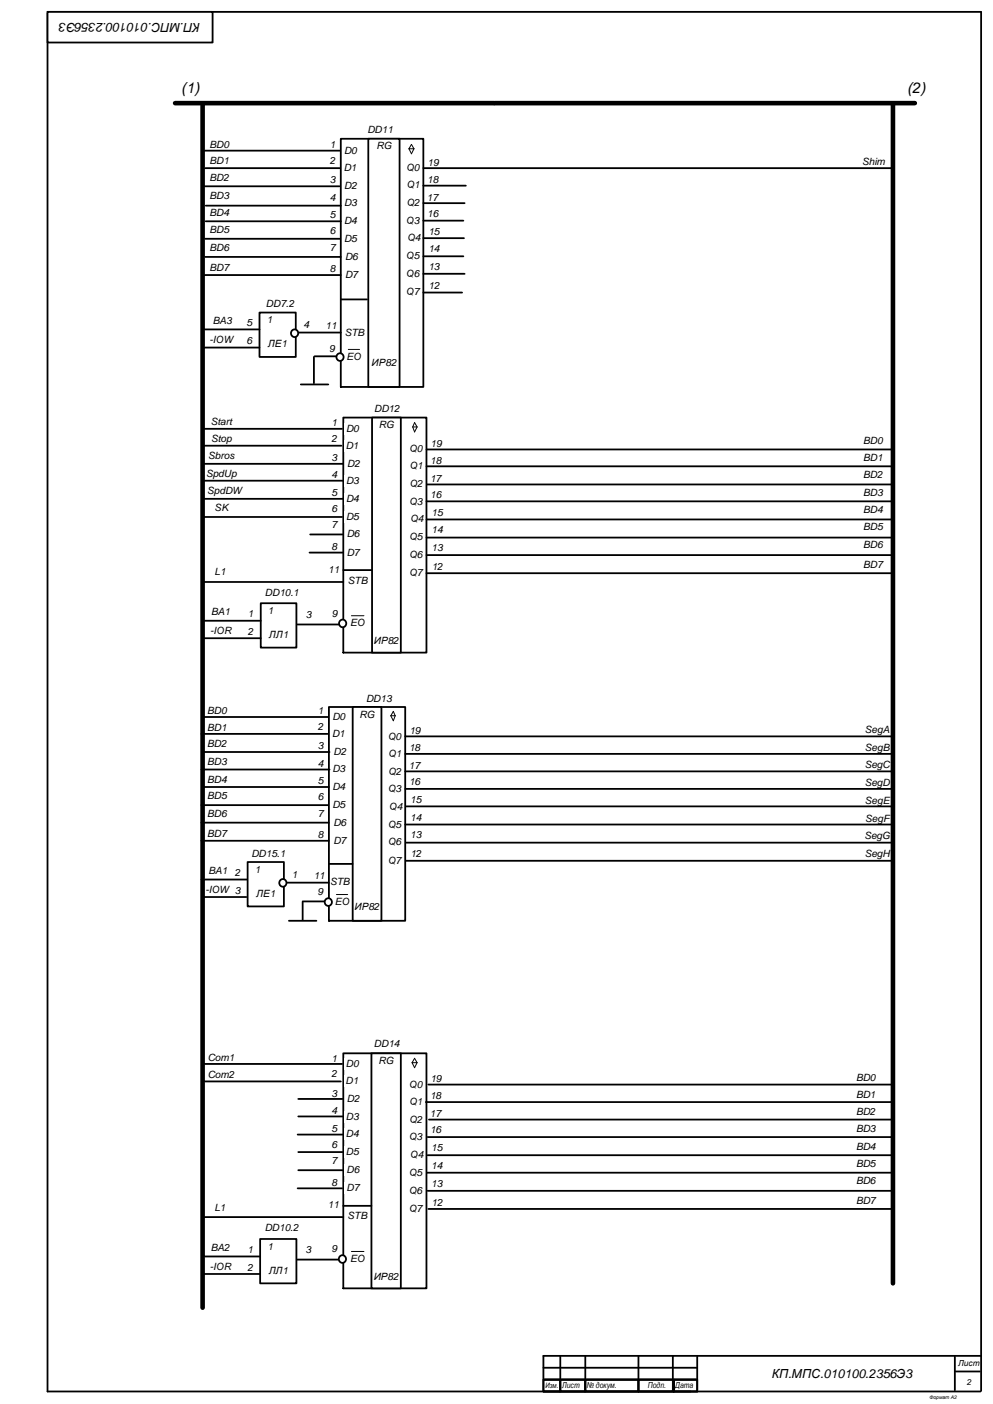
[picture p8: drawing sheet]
<svg xmlns="http://www.w3.org/2000/svg" width="420mm" height="594mm" viewBox="0 0 420 594" stroke-linecap="round" stroke-linejoin="round" font-family="sans-serif">
<path d="M20.1 5.6v583.4h272M20.1 5h395v583.7" fill="none" stroke="#000" stroke-width=".76"/>
<path d="M20.1 5h69.9v13h-69.9z" fill-rule="evenodd" fill="#fff"/>
<path d="M20.1 5h69.9v13h-69.9zM128.1 381.5h11.1" fill="none" stroke="#000" stroke-width=".76"/>
<g fill="#fff">
<path d="M160.3 354h10.1v5h-10.1z" fill-rule="evenodd"/>
<path d="M140 330.7h8.2v4.8h-8.2z" fill-rule="evenodd"/>
<path d="M139.7 308.2h7.4v5.1h-7.4z" fill-rule="evenodd"/>
<path d="M140 300.8h8.2v5.1h-8.2z" fill-rule="evenodd"/>
<path d="M160.3 346.6h10.1v5h-10.1z" fill-rule="evenodd"/>
<path d="M162.7 309.3h7.7v5h-7.7z" fill-rule="evenodd"/>
<path d="M140 338.1h7.1v5.1h-7.1z" fill-rule="evenodd"/>
<path d="M139.2 345.8h8.2v5h-8.2z" fill-rule="evenodd"/>
<path d="M139.2 353.5h8.2v5h-8.2z" fill-rule="evenodd"/>
<path d="M161.9 316.4h8.8v5.1h-8.8z" fill-rule="evenodd"/>
<path d="M162.5 324.1h8.2v5h-8.2z" fill-rule="evenodd"/>
<path d="M160.3 361.7h10.1v5h-10.1z" fill-rule="evenodd"/>
<path d="M160.9 338.9h10v5.1h-10z" fill-rule="evenodd"/>
<path d="M160.3 331.5h10.1v5h-10.1z" fill-rule="evenodd"/>
<path d="M138.9 370.9h10.1v5.1h-10.1z" fill-rule="evenodd"/>
<path d="M140 323.1h7.1v5h-7.1z" fill-rule="evenodd"/>
<path d="M140.5 315.6h10v5.1h-10z" fill-rule="evenodd"/>
<path d="M141 379.4h9.8v5h-9.8z" fill-rule="evenodd"/>
</g>
<path d="M139.2 299.2h32.2v90.5h-32.2z" fill="none" stroke="#000" stroke-width=".76"/>
<path d="M149.2 299.2h12.2v90.5h-12.2z" fill-rule="evenodd" fill="#fff"/>
<g fill="none" stroke="#000" stroke-width=".76">
<path d="M149.2 299.2h12.2v90.5h-12.2zM85.2 310.6h53.4M85.5 303.5h53.4M85.5 318.3h53.9M171.4 319.1h205.6M171.4 311.7h205.9M85.2 325.7h54.2M85.7 333.1h53.5M171.4 326.5h205.6M171.4 333.9h205.6M85.2 340.8h53.7M85.2 348.2h54"/>
<path d="M85.2 355.9h54M171.4 349h205.6M171.7 341.3h205.3M171.7 356.7h205.3M113 373.6h26.2M139.2 365.7h10M171.7 364.3h205.3"/>
</g>
<path d="M142.3 378.6h4.8" fill="none" stroke="#000" stroke-width=".42"/>
<path d="M74.1 43.7h134.9M85.7 43.9v509.6" fill="none" stroke="#000" stroke-width="1.9"/>
<circle cx="138.9" cy="381.8" r="1.58" fill="#fff"/>
<g fill="none" stroke="#000" stroke-width=".76">
<path d="M125.7 264.3h19.6M122.2 389.7h11.7M128.1 381.8v7.7"/>
<circle cx="138.9" cy="381.8" r="1.58"/>
</g>
<g fill="#fff">
<path d="M169.3 232.3h10.1v5h-10.1z" fill-rule="evenodd"/>
<path d="M169.3 224.9h10.1v5h-10.1z" fill-rule="evenodd"/>
<path d="M171.7 187.6h7.7v5h-7.7z" fill-rule="evenodd"/>
<path d="M170.9 195h8.8v5h-8.8z" fill-rule="evenodd"/>
<path d="M171.4 202.4h8.3v5h-8.3z" fill-rule="evenodd"/>
<path d="M169.3 240.2h10.1v5.1h-10.1z" fill-rule="evenodd"/>
<path d="M169.9 217.2h10v5h-10z" fill-rule="evenodd"/>
<path d="M169.3 209.8h10.1v5h-10.1z" fill-rule="evenodd"/>
<path d="M146.6 243.2h9.8v5h-9.8z" fill-rule="evenodd"/>
<path d="M147.4 261.4h10v5h-10z" fill-rule="evenodd"/>
</g>
<path d="M145.3 176.7h35.1v99.5h-35.1z" fill="none" stroke="#000" stroke-width=".76"/>
<path d="M157.4 176.7h12.2v99.5h-12.2z" fill-rule="evenodd" fill="#fff"/>
<path d="M157.4 176.7h12.2v99.5h-12.2zM180.4 197.4h196.6M180.4 190.2h196.6M180.4 219.9h197.2M180.4 212.2h197.2M180.7 205.1h197.4M180.4 227.5h197.7M180.4 234.9h197.2M86 246.3h59.3M145.3 241.3h11.9M180.4 242.6h197.4" fill="none" stroke="#000" stroke-width=".76"/>
<path d="M174.6 180.7l.8-1.8 1.1 1.8M174.6 180.7l.8 2.1 1.1-2.1M174.6 180.7h1.9M148.7 260.6h5.3" fill="none" stroke="#000" stroke-width=".42"/>
<circle cx="144.9" cy="263.8" r="1.58" fill="#fff"/>
<g fill="none" stroke="#000" stroke-width=".76">
<path d="M229.9 578.9h65.1M237.1 574.1v14.6M247.6 573.9v14.5M270.1 573.9v14.5M284.7 573.9v14.5M295 573.9v14.5M404 574.1v14.3M415.1 573.9h-185.2v14.8M229.9 583.9h7.2v5.1h-7.2zM229.9 589h185M230.2 583.9h64.8M237.1 583.9h10.5v5.1h-10.5z"/>
<path d="M247.6 583.9h22.5v5.1h-22.5zM270.1 583.9h15.1v5.1h-15.1zM285 583.9h10v5.1h-10zM404.3 580.5h10.3"/>
<circle cx="144.9" cy="263.8" r="1.58"/>
</g>
<path d="M165.4 302.9l1-1.8 .8 1.8M165.4 302.9l1 2.2 .8-2.2M165.4 302.9h1.8" fill="none" stroke="#000" stroke-width=".42"/>
<path d="M110.3 255.3h15.1v18.8h-15.1z" fill-rule="evenodd" fill="#fff"/>
<path d="M110.3 255.3h15.1v18.8h-15.1zM86 270.1h24.3M86 262.7h24.3" fill="none" stroke="#000" stroke-width=".76"/>
<path d="M104.8 364.9h15.3v18.7h-15.3z" fill-rule="evenodd" fill="#fff"/>
<path d="M85.2 372.3h19.3M85.5 379.7h18.7M104.8 364.9h15.3v18.7h-15.3z" fill="none" stroke="#000" stroke-width=".76"/>
<circle cx="119.6" cy="373.7" r="1.58" fill="#fff"/>
<circle cx="119.6" cy="373.7" r="1.58" fill="none" stroke="#000" stroke-width=".76"/>
<g fill="#fff">
<path d="M145.8 208.5h8.2v5h-8.2z" fill-rule="evenodd"/>
<path d="M145.5 186.3h7.4v5h-7.4z" fill-rule="evenodd"/>
<path d="M145.8 178.9h8.2v5h-8.2z" fill-rule="evenodd"/>
<path d="M145.8 216.2h7.1v5h-7.1z" fill-rule="evenodd"/>
<path d="M146 223.6h9v5h-9z" fill-rule="evenodd"/>
<path d="M146 231.5h9v5h-9z" fill-rule="evenodd"/>
<path d="M145.8 201.1h7.1v5h-7.1z" fill-rule="evenodd"/>
<path d="M146.3 193.7h7.7v5h-7.7z" fill-rule="evenodd"/>
</g>
<path d="M133.1 150.8h11.1M85.7 181.5h59M86 188.6h58.5M86.3 196.3h58.7M86 203.5h59M86 211.1h59M86.3 218.8h58.4M131 233.9h14M131.2 226.2h13.8" fill="none" stroke="#000" stroke-width=".76"/>
<g fill="#fff">
<path d="M168 113.5h10.1v5h-10.1z" fill-rule="evenodd"/>
<path d="M145 91h8.2v5h-8.2z" fill-rule="evenodd"/>
<path d="M144.7 68.8h7.2v4.8h-7.2z" fill-rule="evenodd"/>
<path d="M145 61.4h8.2v5h-8.2z" fill-rule="evenodd"/>
<path d="M168 106.1h10.1v5h-10.1z" fill-rule="evenodd"/>
<path d="M170.4 68.8h7.7v5h-7.7z" fill-rule="evenodd"/>
<path d="M145 98.7h7.1v5h-7.1z" fill-rule="evenodd"/>
<path d="M144.2 106.1h8.2v5h-8.2z" fill-rule="evenodd"/>
<path d="M144.2 113.8h8.2v5h-8.2z" fill-rule="evenodd"/>
<path d="M169.6 75.9h8.7v5.1h-8.7z" fill-rule="evenodd"/>
<path d="M170.1 83.6h8.2v5h-8.2z" fill-rule="evenodd"/>
<path d="M168 121.2h10.1v5h-10.1z" fill-rule="evenodd"/>
<path d="M168.5 98.4h10.1v5.1h-10.1z" fill-rule="evenodd"/>
<path d="M168 90.8h10.1v5h-10.1z" fill-rule="evenodd"/>
<path d="M145.3 138.4h10v5h-10z" fill-rule="evenodd"/>
<path d="M145 83.6h7.1v5h-7.1z" fill-rule="evenodd"/>
<path d="M145 76.2h9.8v5h-9.8z" fill-rule="evenodd"/>
<path d="M145.8 148.7h10v5h-10z" fill-rule="evenodd"/>
</g>
<path d="M144.2 58.7h34.9v105.1h-34.9z" fill="none" stroke="#000" stroke-width=".76"/>
<path d="M155.8 58.7h13.3v105.1h-13.3z" fill-rule="evenodd" fill="#fff"/>
<g fill="none" stroke="#000" stroke-width=".76">
<path d="M155.8 58.7h13.3v105.1h-13.3zM86.3 63.8h57.6M86.8 71.2h57.1M179.1 78.6h18M179.1 71.2h199M87 93.7h57.2M179.1 86h17.5M179.1 93.4h17M86.5 116.4h57.7M86.8 101.1h57.1M86.8 108.7h57.4M179.1 100.8h17.2"/>
<path d="M179.1 108.5h17M179.1 115.9h17.5M144.2 126.7h11.1M179.1 123.8h16.4M117.7 140.8h26.5"/>
</g>
<path d="M147.4 147.9h4.7" fill="none" stroke="#000" stroke-width=".42"/>
<circle cx="143.8" cy="151.1" r="1.58" fill="#fff"/>
<g fill="none" stroke="#000" stroke-width=".76">
<path d="M132.8 151.1v11.1M127.3 162.7h11.6"/>
<circle cx="143.8" cy="151.1" r="1.58"/>
</g>
<path d="M173 63l1.1-1.9 1.1 1.9M173 63l1.1 2.1 1.1-2.1M173 63h2.2" fill="none" stroke="#000" stroke-width=".42"/>
<path d="M109.8 132.3h15.3v18.8h-15.3z" fill-rule="evenodd" fill="#fff"/>
<path d="M86.5 139.4h23.3M109.8 132.3h15.3v18.8h-15.3zM85.7 147.1h24.1" fill="none" stroke="#000" stroke-width=".76"/>
<circle cx="124.6" cy="141" r="1.58" fill="#fff"/>
<g fill="none" stroke="#000" stroke-width=".76">
<path d="M86.3 78.8h57.4M87 87h57.2M125.7 533.1h19.6"/>
<circle cx="124.6" cy="141" r="1.58"/>
</g>
<path d="M377.8 44.5v498.7" fill="none" stroke="#000" stroke-width="1.9"/>
<g fill="#fff">
<path d="M169.3 501.4h10.1v5h-10.1z" fill-rule="evenodd"/>
<path d="M169.3 494h10.1v5h-10.1z" fill-rule="evenodd"/>
<path d="M171.7 456.7h7.7v5h-7.7z" fill-rule="evenodd"/>
<path d="M170.7 464.1h8.7v4.7h-8.7z" fill-rule="evenodd"/>
<path d="M171.4 471.5h8v5h-8z" fill-rule="evenodd"/>
<path d="M169.3 509.1h10.1v5h-10.1z" fill-rule="evenodd"/>
<path d="M169.9 486.3h10v5h-10z" fill-rule="evenodd"/>
<path d="M169.3 478.9h10.1v5h-10.1z" fill-rule="evenodd"/>
<path d="M146.3 512.2h10.1v5.1h-10.1z" fill-rule="evenodd"/>
<path d="M147.4 530.5h10v5h-10z" fill-rule="evenodd"/>
</g>
<path d="M145.3 445.8h35.1v99.5h-35.1z" fill="none" stroke="#000" stroke-width=".76"/>
<path d="M157.2 445.8h12.4v99.5h-12.4z" fill-rule="evenodd" fill="#fff"/>
<path d="M157.2 445.8h12.4v99.5h-12.4zM181.2 459.1h196.6M180.2 466.5h197.9M181.5 473.9h196.6M180.7 496.4h197.1M181 488.9h196.8M181 481.3h196.6M85.7 515.1h59.6M145.3 510.4h11.9M181 504h196.6M181.2 511.7h196.6" fill="none" stroke="#000" stroke-width=".76"/>
<path d="M174.4 449.8l1-1.9 1.1 1.9M174.4 449.8l1 2.1 1.1-2.1M174.4 449.8h2.1M148.7 529.7h5.3" fill="none" stroke="#000" stroke-width=".42"/>
<circle cx="144.8" cy="532.9" r="1.58" fill="#fff"/>
<circle cx="144.8" cy="532.9" r="1.58" fill="none" stroke="#000" stroke-width=".76"/>
<path d="M110.1 524.4h15.3v18.8h-15.3z" fill-rule="evenodd" fill="#fff"/>
<path d="M85.7 539.2h24.4M85.7 531.8h24.4M110.1 524.4h15.3v18.8h-15.3z" fill="none" stroke="#000" stroke-width=".76"/>
<g fill="#fff">
<path d="M145.5 477.6h8.2v5h-8.2z" fill-rule="evenodd"/>
<path d="M145.5 455.3h7.2v4.8h-7.2z" fill-rule="evenodd"/>
<path d="M145.5 447.9h8.2v5.1h-8.2z" fill-rule="evenodd"/>
<path d="M145.5 485.2h7.4v5.1h-7.4z" fill-rule="evenodd"/>
<path d="M145.8 492.7h9v5h-9z" fill-rule="evenodd"/>
<path d="M145.8 500.3h9v5.1h-9z" fill-rule="evenodd"/>
<path d="M145.5 470.2h7.4v5h-7.4z" fill-rule="evenodd"/>
<path d="M146 462.8h8v5h-8z" fill-rule="evenodd"/>
</g>
<path d="M85.7 450.3h59M86 457.7h58.2M126.2 465.1h18.8M126.2 472.5h18.8M125.9 480.2h19.1M126.2 487.6h18.8M126.2 495.3h18.8M125.9 503h18.8" fill="none" stroke="#000" stroke-width=".76"/>
<path d="M209.3 43.7h177.8" fill="none" stroke="#000" stroke-width="1.9"/>
<g font-size="6.3">
<text x="76.6" y="39.5">(1)</text>
<text x="383.9" y="39.5">(2)</text>
</g>
<g font-size="5.3">
<text x="84.7" y="9.9" transform="rotate(-180 84.7 9.9)">КП.МПС.010100.2356Э3</text>
<text x="326.5" y="583.3">КП.МПС.010100.2356Э3</text>
</g>
<g font-size="4.2">
<text x="155.5" y="56.2">DD11</text>
<text x="88.7" y="62.4">BD0</text>
<text x="139.5" y="62.8">1</text>
<text x="145.6" y="65.1">D0</text>
<text x="159.4" y="63.3">RG</text>
<text x="88.7" y="69.6">BD1</text>
<text x="139.5" y="69.4">2</text>
<text x="180.9" y="70.1">19</text>
<text x="364.8" y="69.8">Shim</text>
<text x="88.7" y="76.6">BD2</text>
<text x="139.5" y="77.6">3</text>
<text x="145.5" y="72.4">D1</text>
<text x="171.8" y="72.5">Q0</text>
<text x="180.8" y="77.3">18</text>
<text x="145.6" y="79.9">D2</text>
<text x="171.9" y="79.8">Q1</text>
<text x="88.7" y="84.1">BD3</text>
<text x="139.5" y="84.9">4</text>
<text x="145.6" y="87.3">D3</text>
<text x="171.9" y="87.3">Q2</text>
<text x="180.7" y="84.9">17</text>
<text x="88.7" y="91.6">BD4</text>
<text x="139.5" y="92.4">5</text>
<text x="145.6" y="94.8">D4</text>
<text x="171.8" y="94.6">Q3</text>
<text x="180.8" y="91.8">16</text>
<text x="88.7" y="98.6">BD5</text>
<text x="139.5" y="99.2">6</text>
<text x="181.3" y="99.3">15</text>
<text x="88.7" y="106.1">BD6</text>
<text x="139.5" y="106.1">7</text>
<text x="145.6" y="102.4">D5</text>
<text x="172.3" y="102.1">Q4</text>
<text x="181.3" y="106.8">14</text>
<text x="146" y="109.9">D6</text>
<text x="171.8" y="109.8">Q5</text>
<text x="88.7" y="114.6">BD7</text>
<text x="139.5" y="115.3">8</text>
<text x="146" y="117.6">D7</text>
<text x="171.8" y="117.3">Q6</text>
<text x="181.3" y="114.3">13</text>
<text x="171.8" y="125">Q7</text>
<text x="181.4" y="122.3">12</text>
<text x="112.5" y="130.1">DD7.2</text>
<text x="90" y="137.3">BA3</text>
<text x="112.8" y="136.8">1</text>
<text x="104.4" y="138.1">5</text>
<text x="128.4" y="138.8">4</text>
<text x="137.7" y="139.4">11</text>
<text x="145.9" y="142.1">STB</text>
<text x="88.6" y="145">-IOW</text>
<text x="104.4" y="145.6">6</text>
<text x="113.4" y="147">ЛЕ1</text>
<text x="139.3" y="148.9">9</text>
<text x="146.6" y="152.4">EO</text>
<text x="157.3" y="154.7">ИР82</text>
<text x="89.2" y="180">Start</text>
<text x="158.3" y="174.2">DD12</text>
<text x="140.3" y="180.3">1</text>
<text x="146.4" y="182.7">D0</text>
<text x="160.3" y="181.3">RG</text>
<text x="89.3" y="187.3">Stop</text>
<text x="140.3" y="187">2</text>
<text x="146.3" y="190">D1</text>
<text x="173.1" y="191.4">Q0</text>
<text x="182.2" y="189">19</text>
<text x="365.2" y="188">BD0</text>
<text x="88.1" y="194.3">Sbros</text>
<text x="140.3" y="195.1">3</text>
<text x="146.9" y="197.5">D2</text>
<text x="182.1" y="196.2">18</text>
<text x="365.2" y="195.3">BD1</text>
<text x="87.2" y="201.8">SpdUp</text>
<text x="140.3" y="202.5">4</text>
<text x="173.2" y="198.7">Q1</text>
<text x="182" y="203.8">17</text>
<text x="365.2" y="202.3">BD2</text>
<text x="87.7" y="209.3">SpdDW</text>
<text x="140.3" y="210">5</text>
<text x="146.4" y="204.8">D3</text>
<text x="173.2" y="206.2">Q2</text>
<text x="365.2" y="209.8">BD3</text>
<text x="146.4" y="212.3">D4</text>
<text x="173.1" y="213.6">Q3</text>
<text x="182.1" y="210.7">16</text>
<text x="90.8" y="216.3">SK</text>
<text x="140.3" y="216.7">6</text>
<text x="146.4" y="220">D5</text>
<text x="173.6" y="221.1">Q4</text>
<text x="182.6" y="218.2">15</text>
<text x="365.2" y="217.3">BD4</text>
<text x="140.3" y="223.7">7</text>
<text x="146.7" y="227.5">D6</text>
<text x="182.6" y="225.7">14</text>
<text x="365.2" y="224.3">BD5</text>
<text x="140.3" y="232.8">8</text>
<text x="173.1" y="228.7">Q5</text>
<text x="182.6" y="233.2">13</text>
<text x="365.2" y="231.8">BD6</text>
<text x="146.7" y="235.2">D7</text>
<text x="173.1" y="236.2">Q6</text>
<text x="90.8" y="243.5">L1</text>
<text x="138.8" y="242.5">11</text>
<text x="173.1" y="243.9">Q7</text>
<text x="182.7" y="241.2">12</text>
<text x="365.2" y="240.3">BD7</text>
<text x="147.2" y="247">STB</text>
<text x="112.1" y="252.2">DD10.1</text>
<text x="89.4" y="260.4">BA1</text>
<text x="104.8" y="261.3">1</text>
<text x="113.3" y="260">1</text>
<text x="129.3" y="261.5">3</text>
<text x="140.3" y="261">9</text>
<text x="88.9" y="268.5">-IOR</text>
<text x="104.8" y="268.8">2</text>
<text x="148.2" y="265.2">EO</text>
<text x="113.8" y="270.1">ЛЛ1</text>
<text x="158.2" y="272.7">ИР82</text>
<text x="154.9" y="297.1">DD13</text>
<text x="87.7" y="302">BD0</text>
<text x="134.5" y="302.3">1</text>
<text x="140.6" y="304.7">D0</text>
<text x="152.1" y="303.8">RG</text>
<text x="87.7" y="309.3">BD1</text>
<text x="134.5" y="309">2</text>
<text x="173.2" y="310.7">19</text>
<text x="366" y="310.3">SegA</text>
<text x="87.7" y="316.3">BD2</text>
<text x="134.5" y="317.1">3</text>
<text x="140.5" y="312">D1</text>
<text x="164.1" y="313">Q0</text>
<text x="173.1" y="317.8">18</text>
<text x="366" y="317.8">SegB</text>
<text x="87.7" y="323.8">BD3</text>
<text x="141.1" y="319.5">D2</text>
<text x="164.2" y="320.3">Q1</text>
<text x="134.5" y="324.5">4</text>
<text x="140.6" y="326.9">D3</text>
<text x="164.2" y="327.8">Q2</text>
<text x="173" y="325.5">17</text>
<text x="365.9" y="325.3">SegC</text>
<text x="87.7" y="331.3">BD4</text>
<text x="134.5" y="332">5</text>
<text x="140.6" y="334.4">D4</text>
<text x="164.1" y="335.2">Q3</text>
<text x="173.1" y="332.3">16</text>
<text x="365.9" y="332.8">SegD</text>
<text x="87.7" y="338.3">BD5</text>
<text x="134.5" y="338.8">6</text>
<text x="173.6" y="339.8">15</text>
<text x="366" y="340.1">SegE</text>
<text x="87.7" y="345.8">BD6</text>
<text x="134.5" y="345.7">7</text>
<text x="140.6" y="342">D5</text>
<text x="164.6" y="342.7">Q4</text>
<text x="173.6" y="347.5">14</text>
<text x="366.1" y="347.8">SegF</text>
<text x="141" y="349.5">D6</text>
<text x="164.1" y="350.3">Q5</text>
<text x="87.7" y="354.3">BD7</text>
<text x="134.5" y="354.8">8</text>
<text x="141" y="357.2">D7</text>
<text x="164.1" y="357.8">Q6</text>
<text x="173.6" y="354.8">13</text>
<text x="365.7" y="355.3">SegG</text>
<text x="106.4" y="362.7">DD15.1</text>
<text x="164.1" y="365.5">Q7</text>
<text x="173.7" y="362.8">12</text>
<text x="365.9" y="362.8">SegH</text>
<text x="88.2" y="369.9">BA1</text>
<text x="99.4" y="370.8">2</text>
<text x="107.9" y="369.5">1</text>
<text x="123.4" y="371.5">1</text>
<text x="86.9" y="377.8">-IOW 3</text>
<text x="132.8" y="372.1">11</text>
<text x="139.7" y="374.8">STB</text>
<text x="108.4" y="379.6">ЛЕ1</text>
<text x="134.4" y="379">9</text>
<text x="141.6" y="383.1">EO</text>
<text x="150" y="385.1">ИР82</text>
<text x="158.2" y="443.2">DD14</text>
<text x="87.9" y="449">Com1</text>
<text x="140.2" y="449.3">1</text>
<text x="146.3" y="451.7">D0</text>
<text x="160.2" y="450.3">RG</text>
<text x="87.9" y="456.3">Com2</text>
<text x="140.2" y="456">2</text>
<text x="146.2" y="459">D1</text>
<text x="173" y="460.4">Q0</text>
<text x="182.1" y="458.1">19</text>
<text x="362.2" y="457.5">BD0</text>
<text x="140.2" y="464.1">3</text>
<text x="146.8" y="466.5">D2</text>
<text x="173.1" y="467.7">Q1</text>
<text x="182" y="465.2">18</text>
<text x="362.2" y="464.8">BD1</text>
<text x="140.2" y="471.5">4</text>
<text x="146.3" y="473.9">D3</text>
<text x="181.9" y="472.9">17</text>
<text x="362.2" y="471.8">BD2</text>
<text x="140.2" y="479">5</text>
<text x="173.1" y="475.2">Q2</text>
<text x="182" y="479.7">16</text>
<text x="362.2" y="479.3">BD3</text>
<text x="140.2" y="485.8">6</text>
<text x="146.3" y="481.4">D4</text>
<text x="173" y="482.6">Q3</text>
<text x="146.3" y="489">D5</text>
<text x="173.5" y="490.1">Q4</text>
<text x="182.5" y="487.2">15</text>
<text x="362.2" y="486.8">BD4</text>
<text x="140.2" y="492.7">7</text>
<text x="146.6" y="496.5">D6</text>
<text x="173" y="497.7">Q5</text>
<text x="182.5" y="494.7">14</text>
<text x="362.2" y="493.8">BD5</text>
<text x="140.2" y="501.8">8</text>
<text x="182.5" y="502.2">13</text>
<text x="362.2" y="501.3">BD6</text>
<text x="146.6" y="504.2">D7</text>
<text x="173" y="505.2">Q6</text>
<text x="362.2" y="509.8">BD7</text>
<text x="90.7" y="512.5">L1</text>
<text x="138.7" y="511.5">11</text>
<text x="173" y="512.9">Q7</text>
<text x="182.6" y="510.2">12</text>
<text x="112" y="521.2">DD10.2</text>
<text x="147.1" y="516">STB</text>
<text x="89.3" y="529.5">BA2</text>
<text x="104.7" y="530.3">1</text>
<text x="113.2" y="529">1</text>
<text x="129.2" y="530.5">3</text>
<text x="140.2" y="530">9</text>
<text x="88.8" y="537.5">-IOR</text>
<text x="104.7" y="537.8">2</text>
<text x="113.7" y="539.2">ЛЛ1</text>
<text x="148.1" y="534.2">EO</text>
<text x="158.1" y="541.7">ИР82</text>
</g>
<g font-size="3.5">
<text x="405.4" y="578">Лист</text>
<text x="237.8" y="587.6">Лист</text>
<text x="248.2" y="587.5">№ докум.</text>
<text x="274.1" y="587.5">Подп.</text>
<text x="285.7" y="587.5">Дата</text>
<text x="409" y="586.1">2</text>
</g>
<text font-size="3.2" x="230.7" y="587.4">Изм.</text>
<text font-size="2.1" x="393.3" y="592.1">Формат А2</text>
</svg>
